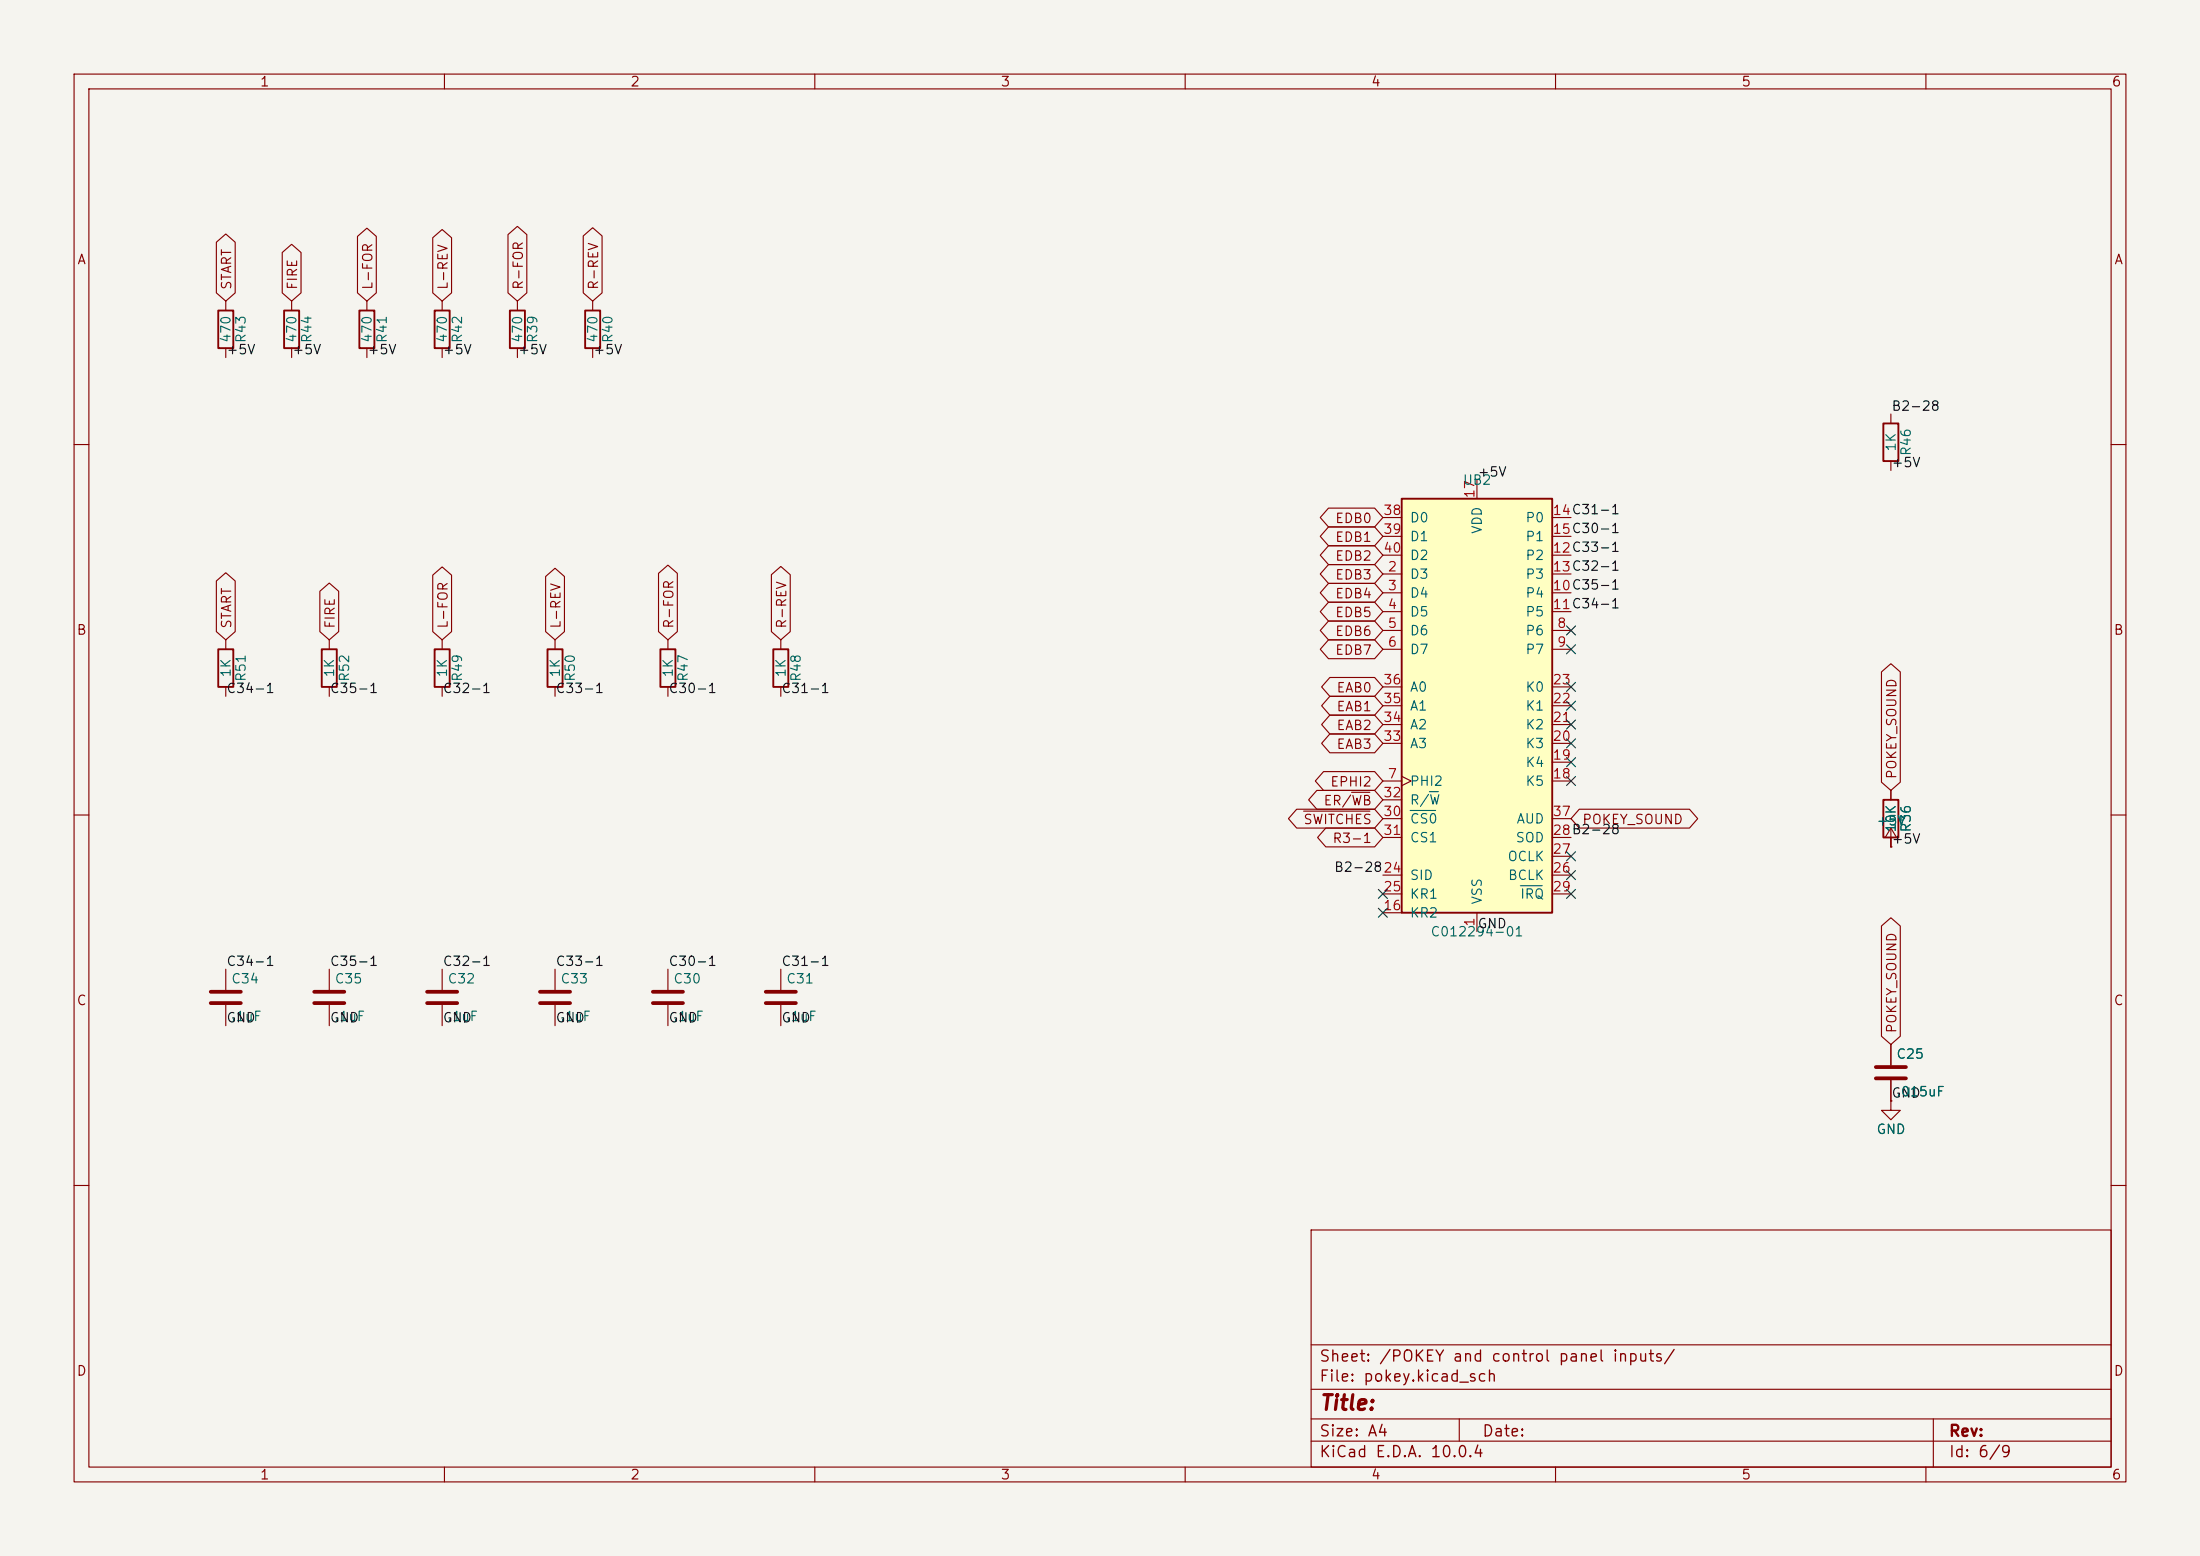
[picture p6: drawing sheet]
<svg xmlns="http://www.w3.org/2000/svg" width="297mm" height="210mm" viewBox="0 0 297 210" stroke-linecap="round" stroke-linejoin="round" font-family="sans-serif">
<path d="M0 0h297v210h-297z" fill="#f5f4ef" stroke="#f5f4ef" stroke-width=".14"/>
<g fill="none" stroke="#840000" stroke-width=".15">
<path d="M10 10h277v190h-277zM12 12h273v186h-273zM60 10v2M110 10v2M160 10v2M210 10v2M260 10v2M30.5 40.6v1.3M30.5 47v1.3M39.4 40.6v1.3M39.4 47v1.3M49.5 40.6v1.3"/>
<path d="M49.5 47v1.3M10 60h2M285 60h2M59.7 86.4v1.2M59.7 92.7v1.3M74.9 86.4v1.2M74.9 92.7v1.3M10 110h2M285 110h2M90.2 130.8v2.8M90.2 135.6v2.8M10 160h2"/>
<path d="M177 166h108v32h-108zM285 160h2M60 198v2M110 198v2M160 198v2M177 194.5h108M177 191.5h108M177 187.5h108M177 181.5h108M197 191.5v3M210 198v2M260 198v2"/>
<path d="M261 191.5v6.5"/>
</g>
<path d="M29.5 41.9h2v5.1h-2zM38.4 41.9h2v5.1h-2zM48.5 41.9h2v5.1h-2zM58.7 87.6h2v5.1h-2zM73.9 87.6h2v5.1h-2z" fill="none" stroke="#840000" stroke-width=".25"/>
<path d="M88.1 133.9h4.1M88.1 135.4h4.1" fill="none" stroke="#840000" stroke-width=".51"/>
<path d="M189.2 67.3h20.3v55.9h-20.3z" fill="#ffffc2"/>
<path d="M58.7 41.9h2v5.1h-2zM68.8 41.9h2.1v5.1h-2.1zM79 41.9h2v5.1h-2zM254.3 57.2h2v5h-2zM189.2 67.3h20.3v55.9h-20.3zM29.5 87.6h2v5.1h-2zM43.4 87.6h2.1v5.1h-2.1zM89.2 87.6h2v5.1h-2zM104.4 87.6h2v5.1h-2zM254.3 108h2v5h-2z" fill="none" stroke="#840000" stroke-width=".25"/>
<g fill="none" stroke="#840000" stroke-width=".15">
<path d="M29.2 32.7l1.3-1.1 1.3 1.1v6.8l-1.3 1.1-1.3-1.1zM38.1 34.1l1.3-1.1 1.2 1.1v5.4l-1.2 1.1-1.3-1.1zM48.3 31.9l1.2-1.1 1.3 1.1v7.6l-1.3 1.1-1.2-1.1zM58.4 32.1l1.3-1.1 1.3 1.1v7.4l-1.3 1.1-1.3-1.1zM68.6 31.7l1.2-1.1 1.3 1.1v7.8l-1.3 1.1-1.2-1.1zM78.7 31.8l1.3-1.1 1.3 1.1v7.7l-1.3 1.1-1.3-1.1zM59.7 40.6v1.3M59.7 47v1.3M69.8 40.6v1.3M69.8 47v1.3M80 40.6v1.3M80 47v1.3"/>
<path d="M255.3 55.9v1.3M29.2 78.4l1.3-1.1 1.3 1.1v6.8l-1.3 1.2-1.3-1.2zM43.2 79.8l1.2-1.1 1.3 1.1v5.4l-1.3 1.2-1.2-1.2zM58.4 77.6l1.3-1.1 1.3 1.1v7.6l-1.3 1.2-1.3-1.2zM73.7 77.8l1.2-1.1 1.3 1.1v7.4l-1.3 1.2-1.2-1.2zM88.9 77.4l1.3-1.1 1.2 1.1v7.8l-1.2 1.2-1.3-1.2zM104.1 77.6l1.3-1.1 1.3 1.1v7.6l-1.3 1.2-1.3-1.2zM179.3 78.7h6.3l1.1 1.3-1.1 1.3h-6.3l-1.1-1.3zM179.3 76.2h6.3l1.1 1.3-1.1 1.2h-6.3l-1.1-1.2zM179.3 73.7h6.3l1.1 1.2-1.1 1.3h-6.3l-1.1-1.3zM179.3 71.1h6.3l1.1 1.3-1.1 1.3h-6.3l-1.1-1.3zM179.3 68.6h6.3l1.1 1.3-1.1 1.2h-6.3l-1.1-1.2z"/>
<path d="M186.7 77.5h2.5M186.7 74.9h2.5M186.7 69.9h2.5M186.7 72.4h2.5M199.4 64.8v2.5M209.5 77.5h2.6M209.5 74.9h2.6M209.5 69.9h2.6M209.5 72.4h2.6M255.3 62.2v1.3M30.5 86.4v1.2M30.5 92.7v1.3"/>
<path d="M44.4 86.4v1.2M44.4 92.7v1.3M90.2 86.4v1.2M90.2 92.7v1.3M105.4 86.4v1.2M105.4 92.7v1.3M179.3 86.4h6.3l1.1 1.2-1.1 1.3h-6.3l-1.1-1.3zM179.3 83.8h6.3l1.1 1.3-1.1 1.3h-6.3l-1.1-1.3zM179.3 81.3h6.3l1.1 1.3-1.1 1.2h-6.3l-1.1-1.2zM179.5 99.1h6.1l1.1 1.2-1.1 1.3h-6.1l-1.1-1.3zM179.5 96.5h6.1l1.1 1.3-1.1 1.3h-6.1l-1.1-1.3zM179.5 94h6.1l1.1 1.3-1.1 1.2h-6.1l-1.1-1.2z"/>
<path d="M179.5 91.4h6.1l1.1 1.3-1.1 1.3h-6.1l-1.1-1.3zM186.7 80h2.5M186.7 82.6h2.5M186.7 85.1h2.5M186.7 87.6h2.5M186.7 97.8h2.5M186.7 95.3h2.5M186.7 92.7h2.5M209.5 80h2.6M209.5 82.6h2.6M209.5 85.1h2.6M209.5 87.6h2.6"/>
<path d="M209.5 97.8h2.6M209.5 95.3h2.6M209.5 92.7h2.6M254 90.7l1.3-1.1 1.2 1.1v14.9l-1.2 1.1-1.3-1.1zM175.1 109.2h10.5l1.1 1.3-1.1 1.3h-10.5l-1.2-1.3zM176 109.5h8.9M177.8 106.7h7.8l1.1 1.3-1.1 1.2h-7.8l-1.1-1.2zM178.7 104.1h6.9l1.1 1.3-1.1 1.3h-6.9l-1.1-1.3zM179 111.8h6.6l1.1 1.2-1.1 1.3h-6.6l-1.1-1.3zM182.5 106.9h2.4M186.7 105.4h2.5M186.7 100.3h2.5"/>
<path d="M186.7 118.1h2.5M186.7 113h2.5M186.7 110.5h2.5M186.7 108h2.5M189.2 104.8l1.3 .6-1.3 .6M209.5 105.4h2.6M209.5 102.9h2.6M209.5 100.3h2.6M209.5 118.1h2.6M209.5 115.6h2.6M209.5 113h2.6M209.5 110.5h2.6"/>
<path d="M213.2 109.2h14.9l1.1 1.3-1.1 1.3h-14.9l-1.1-1.3zM255.3 114.3h.1M255.3 106.7v1.3M255.3 111.8v2.5M255.3 111.8l-.8 1.2M255.3 111.8l.7 1.2M30.5 130.8v2.8M30.5 135.6v2.8M44.4 130.8v2.8M44.4 135.6v2.8M59.7 130.8v2.8M59.7 135.6v2.8"/>
<path d="M74.9 130.8v2.8M74.9 135.6v2.8M105.4 130.8v2.8M105.4 135.6v2.8M186.7 123.2h2.5M186.7 120.7h2.5M199.4 123.2v2.5M209.5 120.7h2.6M254 125l1.3-1.1 1.2 1.1v14.9l-1.2 1.1-1.3-1.1zM255.3 148.6v1.3h1.2l-1.2 1.2-1.3-1.2h1.3M255.3 148.6h.1M255.3 141v2.8"/>
<path d="M255.3 145.8v2.8"/>
</g>
<path d="M190.4 109.4h3.4M193 106.8h1.2M205.3 119.5h2.9" fill="none" stroke="#006464" stroke-width=".15"/>
<path d="M28.4 133.9h4.1M28.4 135.4h4.1M42.4 133.9h4.1M42.4 135.4h4.1M57.7 133.9h4M57.7 135.4h4M72.9 133.9h4.1M72.9 135.4h4.1M103.4 133.9h4M103.4 135.4h4M253.2 144h4.1M253.2 145.5h4.1" fill="none" stroke="#840000" stroke-width=".51"/>
<g fill="none" stroke="#000084" stroke-width=".15">
<path d="M211.5 92.1l1.2 1.2M211.5 94.6l1.2 1.3M211.5 97.2l1.2 1.2M211.5 99.7l1.2 1.2M211.5 87l1.2 1.2M211.5 84.5l1.2 1.2M212.7 92.1l-1.2 1.2M212.7 94.6l-1.2 1.3M212.7 97.2l-1.2 1.2M212.7 99.7l-1.2 1.2M212.7 87l-1.2 1.2M212.7 84.5l-1.2 1.2"/>
<path d="M211.5 104.8l1.2 1.2M211.5 102.3l1.2 1.2M211.5 115l1.2 1.2M211.5 117.5l1.2 1.2M212.7 104.8l-1.2 1.2M212.7 102.3l-1.2 1.2M212.7 115l-1.2 1.2M212.7 117.5l-1.2 1.2M186.1 120l1.2 1.3M186.1 122.6l1.2 1.2M187.3 122.6l-1.2 1.2M187.3 120l-1.2 1.3"/>
<path d="M211.5 120l1.2 1.3M212.7 120l-1.2 1.3"/>
</g>
<text font-size="2" fill="#840000" x="178" y="190.8">Title:</text>
<g font-size="1.5" fill="#840000">
<text x="178" y="184.2">Sheet: /POKEY and control panel inputs/</text>
<text x="178" y="186.9">File: pokey.kicad_sch</text>
<text x="178" y="197.1">KiCad E.D.A. 10.0.4</text>
<text x="178" y="194.3">Size: A4</text>
<text x="200" y="194.3">Date:</text>
<text x="263" y="194.3">Rev:</text>
<text x="263" y="197.1">Id: 6/9</text>
</g>
<g font-size="1.3" fill="#840000">
<text x="35" y="12">1</text>
<text x="85" y="12">2</text>
<text x="135" y="12">3</text>
<text x="185" y="12">4</text>
<text x="235" y="12">5</text>
<text x="285" y="12">6</text>
<text x="10.3" y="36">A</text>
<text x="285.3" y="36">A</text>
<text x="31.5" y="39.2" transform="rotate(-90 31.5 39.2)">START</text>
<text x="40.4" y="39.2" transform="rotate(-90 40.4 39.2)">FIRE</text>
<text x="50.6" y="39.2" transform="rotate(-90 50.6 39.2)">L-FOR</text>
<text x="60.8" y="39.2" transform="rotate(-90 60.8 39.2)">L-REV</text>
<text x="70.9" y="39.2" transform="rotate(-90 70.9 39.2)">R-FOR</text>
<text x="81.1" y="39.2" transform="rotate(-90 81.1 39.2)">R-REV</text>
<text x="180.2" y="70.9">EDB0</text>
<text x="180.2" y="76">EDB2</text>
<text x="180.2" y="73.5">EDB1</text>
<text x="180.2" y="83.6">EDB5</text>
<text x="180.2" y="81.1">EDB4</text>
<text x="180.2" y="78.5">EDB3</text>
<text x="10.3" y="86">B</text>
<text x="31.5" y="84.9" transform="rotate(-90 31.5 84.9)">START</text>
<text x="45.5" y="84.9" transform="rotate(-90 45.5 84.9)">FIRE</text>
<text x="60.8" y="84.9" transform="rotate(-90 60.8 84.9)">L-FOR</text>
<text x="76" y="84.9" transform="rotate(-90 76 84.9)">L-REV</text>
<text x="91.2" y="84.9" transform="rotate(-90 91.2 84.9)">R-FOR</text>
<text x="106.5" y="84.9" transform="rotate(-90 106.5 84.9)">R-REV</text>
<text x="180.2" y="88.7">EDB7</text>
<text x="180.2" y="86.2">EDB6</text>
<text x="285.3" y="86">B</text>
<text x="180.3" y="93.8">EAB0</text>
<text x="180.3" y="101.4">EAB3</text>
<text x="180.3" y="98.9">EAB2</text>
<text x="180.3" y="96.3">EAB1</text>
<text x="179.5" y="106.5">EPHI2</text>
<text x="256.3" y="105.3" transform="rotate(-90 256.3 105.3)">POKEY_SOUND</text>
<text x="175.9" y="111.6">SWITCHES</text>
<text x="178.6" y="109">ER/WB</text>
<text x="213.5" y="111.6">POKEY_SOUND</text>
<text x="179.8" y="114.1">R3-1</text>
<text x="10.3" y="136">C</text>
<text x="285.3" y="136">C</text>
<text x="256.3" y="139.5" transform="rotate(-90 256.3 139.5)">POKEY_SOUND</text>
<text x="10.3" y="186">D</text>
<text x="285.3" y="186">D</text>
<text x="35" y="200">1</text>
<text x="85" y="200">2</text>
<text x="135" y="200">3</text>
<text x="185" y="200">4</text>
<text x="235" y="200">5</text>
<text x="285" y="200">6</text>
</g>
<g font-size="1.3" fill="#006464">
<text x="31.5" y="46.4" transform="rotate(-90 31.5 46.4)">470</text>
<text x="33.5" y="46.4" transform="rotate(-90 33.5 46.4)">R43</text>
<text x="40.3" y="46.4" transform="rotate(-90 40.3 46.4)">470</text>
<text x="42.4" y="46.4" transform="rotate(-90 42.4 46.4)">R44</text>
<text x="50.5" y="46.4" transform="rotate(-90 50.5 46.4)">470</text>
<text x="52.5" y="46.4" transform="rotate(-90 52.5 46.4)">R41</text>
<text x="60.7" y="46.4" transform="rotate(-90 60.7 46.4)">470</text>
<text x="62.7" y="46.4" transform="rotate(-90 62.7 46.4)">R42</text>
<text x="70.8" y="46.4" transform="rotate(-90 70.8 46.4)">470</text>
<text x="72.9" y="46.4" transform="rotate(-90 72.9 46.4)">R39</text>
<text x="81" y="46.4" transform="rotate(-90 81 46.4)">470</text>
<text x="83" y="46.4" transform="rotate(-90 83 46.4)">R40</text>
<text x="197.4" y="65.7">UB2</text>
<text x="256.2" y="61" transform="rotate(-90 256.2 61)">1K</text>
<text x="258.3" y="61.6" transform="rotate(-90 258.3 61.6)">R46</text>
<text x="190.2" y="70.8">D0</text>
<text x="205.9" y="70.8">P0</text>
<text x="190.2" y="73.4">D1</text>
<text x="190.2" y="75.9">D2</text>
<text x="200.4" y="72.2" transform="rotate(-90 200.4 72.2)">VDD</text>
<text x="205.9" y="75.9">P2</text>
<text x="205.9" y="73.4">P1</text>
<text x="190.2" y="78.4">D3</text>
<text x="190.2" y="81">D4</text>
<text x="190.2" y="83.5">D5</text>
<text x="205.9" y="81">P4</text>
<text x="205.9" y="83.5">P5</text>
<text x="205.9" y="78.4">P3</text>
<text x="190.2" y="86.1">D6</text>
<text x="190.2" y="88.6">D7</text>
<text x="205.9" y="86.1">P6</text>
<text x="205.9" y="88.6">P7</text>
<text x="31.5" y="91.5" transform="rotate(-90 31.5 91.5)">1K</text>
<text x="33.5" y="92.1" transform="rotate(-90 33.5 92.1)">R51</text>
<text x="45.4" y="91.5" transform="rotate(-90 45.4 91.5)">1K</text>
<text x="47.5" y="92.1" transform="rotate(-90 47.5 92.1)">R52</text>
<text x="60.7" y="91.5" transform="rotate(-90 60.7 91.5)">1K</text>
<text x="62.7" y="92.1" transform="rotate(-90 62.7 92.1)">R49</text>
<text x="75.9" y="91.5" transform="rotate(-90 75.9 91.5)">1K</text>
<text x="77.9" y="92.1" transform="rotate(-90 77.9 92.1)">R50</text>
<text x="91.1" y="91.5" transform="rotate(-90 91.1 91.5)">1K</text>
<text x="93.2" y="92.1" transform="rotate(-90 93.2 92.1)">R47</text>
<text x="106.4" y="91.5" transform="rotate(-90 106.4 91.5)">1K</text>
<text x="108.4" y="92.1" transform="rotate(-90 108.4 92.1)">R48</text>
<text x="190.2" y="93.7">A0</text>
<text x="205.9" y="93.7">K0</text>
<text x="190.2" y="101.3">A3</text>
<text x="190.2" y="98.8">A2</text>
<text x="190.2" y="96.2">A1</text>
<text x="205.9" y="101.3">K3</text>
<text x="205.9" y="98.8">K2</text>
<text x="205.9" y="96.2">K1</text>
<text x="190.2" y="106.4">PHI2</text>
<text x="205.9" y="106.4">K5</text>
<text x="205.9" y="103.8">K4</text>
<text x="190.2" y="111.5">CS0</text>
<text x="190.2" y="108.9">R/W</text>
<text x="204.6" y="111.5">AUD</text>
<text x="253.2" y="111.7">+5V</text>
<text x="256.2" y="112.4" transform="rotate(-90 256.2 112.4)">10K</text>
<text x="258.3" y="112.4" transform="rotate(-90 258.3 112.4)">R36</text>
<text x="190.2" y="119.1">SID</text>
<text x="190.2" y="114">CS1</text>
<text x="203.4" y="116.5">OCLK</text>
<text x="203.5" y="119.1">BCLK</text>
<text x="204.5" y="114">SOD</text>
<text x="190.2" y="124.2">KR2</text>
<text x="190.2" y="121.6">KR1</text>
<text x="200.4" y="122.2" transform="rotate(-90 200.4 122.2)">VSS</text>
<text x="205.1" y="121.6">IRQ</text>
<text x="193" y="126.7">C012294-01</text>
<text x="31.1" y="133.1">C34</text>
<text x="45.1" y="133.1">C35</text>
<text x="60.3" y="133.1">C32</text>
<text x="75.6" y="133.1">C33</text>
<text x="90.8" y="133.1">C30</text>
<text x="106.1" y="133.1">C31</text>
<text x="31.1" y="138.1">.1uF</text>
<text x="45.1" y="138.1">.1uF</text>
<text x="60.3" y="138.1">.1uF</text>
<text x="75.6" y="138.1">.1uF</text>
<text x="90.8" y="138.1">.1uF</text>
<text x="106.1" y="138.1">.1uF</text>
<text x="255.9" y="143.2">C25</text>
<text x="255.9" y="148.3">.015uF</text>
<text x="253.2" y="153.4">GND</text>
</g>
<g font-size="1.3" fill="#0f0f0f">
<text x="30.5" y="48.1">+5V</text>
<text x="39.4" y="48.1">+5V</text>
<text x="49.5" y="48.1">+5V</text>
<text x="59.7" y="48.1">+5V</text>
<text x="69.8" y="48.1">+5V</text>
<text x="80" y="48.1">+5V</text>
<text x="255.3" y="55.8">B2-28</text>
<text x="199.4" y="64.6">+5V</text>
<text x="255.3" y="63.4">+5V</text>
<text x="30.5" y="93.9">C34-1</text>
<text x="44.4" y="93.9">C35-1</text>
<text x="59.7" y="93.9">C32-1</text>
<text x="74.9" y="93.9">C33-1</text>
<text x="90.2" y="93.9">C30-1</text>
<text x="105.4" y="93.9">C31-1</text>
<text x="180" y="118">B2-2824</text>
<text x="255.3" y="114.2">+5V</text>
<text x="199.4" y="125.6">GND</text>
<text x="30.5" y="130.7">C34-1</text>
<text x="44.4" y="130.7">C35-1</text>
<text x="59.7" y="130.7">C32-1</text>
<text x="74.9" y="130.7">C33-1</text>
<text x="90.2" y="130.7">C30-1</text>
<text x="105.4" y="130.7">C31-1</text>
<text x="30.5" y="138.3">GND</text>
<text x="44.4" y="138.3">GND</text>
<text x="59.7" y="138.3">GND</text>
<text x="74.9" y="138.3">GND</text>
<text x="90.2" y="138.3">GND</text>
<text x="105.4" y="138.3">GND</text>
<text x="255.3" y="148.5">GND</text>
</g>
<g font-size="1.3" fill="#a90000">
<text x="186.6" y="69.8">38</text>
<text x="199.4" y="67.4" transform="rotate(-90 199.4 67.4)">17</text>
<text x="209.5" y="69.8">14C31-1</text>
<text x="186.6" y="72.4">39</text>
<text x="186.6" y="74.9">40</text>
<text x="187.3" y="77.4">2</text>
<text x="209.5" y="74.9">12C33-1</text>
<text x="209.5" y="77.4">13C32-1</text>
<text x="209.5" y="72.4">15C30-1</text>
<text x="187.3" y="80">3</text>
<text x="187.3" y="82.5">4</text>
<text x="209.5" y="80">10C35-1</text>
<text x="209.5" y="82.5">11C34-1</text>
<text x="187.3" y="85.1">5</text>
<text x="187.3" y="87.6">6</text>
<text x="210.1" y="85.1">8</text>
<text x="210.1" y="87.6">9</text>
<text x="186.6" y="95.2">35</text>
<text x="186.6" y="92.7">36</text>
<text x="209.5" y="95.2">22</text>
<text x="209.5" y="92.7">23</text>
<text x="186.6" y="100.3">33</text>
<text x="186.6" y="97.8">34</text>
<text x="209.5" y="100.3">20</text>
<text x="209.5" y="97.8">21</text>
<text x="186.6" y="107.9">32</text>
<text x="187.3" y="105.4">7</text>
<text x="209.5" y="105.4">18</text>
<text x="209.5" y="102.8">19</text>
<text x="186.6" y="110.5">30</text>
<text x="186.6" y="113">31</text>
<text x="209.5" y="113">28B2-28</text>
<text x="209.5" y="110.5">37</text>
<text x="209.5" y="118.1">26</text>
<text x="209.5" y="115.5">27</text>
<text x="186.6" y="123.2">16</text>
<text x="186.6" y="120.6">25</text>
<text x="199.4" y="125.2" transform="rotate(-90 199.4 125.2)">1</text>
<text x="209.5" y="120.6">29</text>
</g>
</svg>
